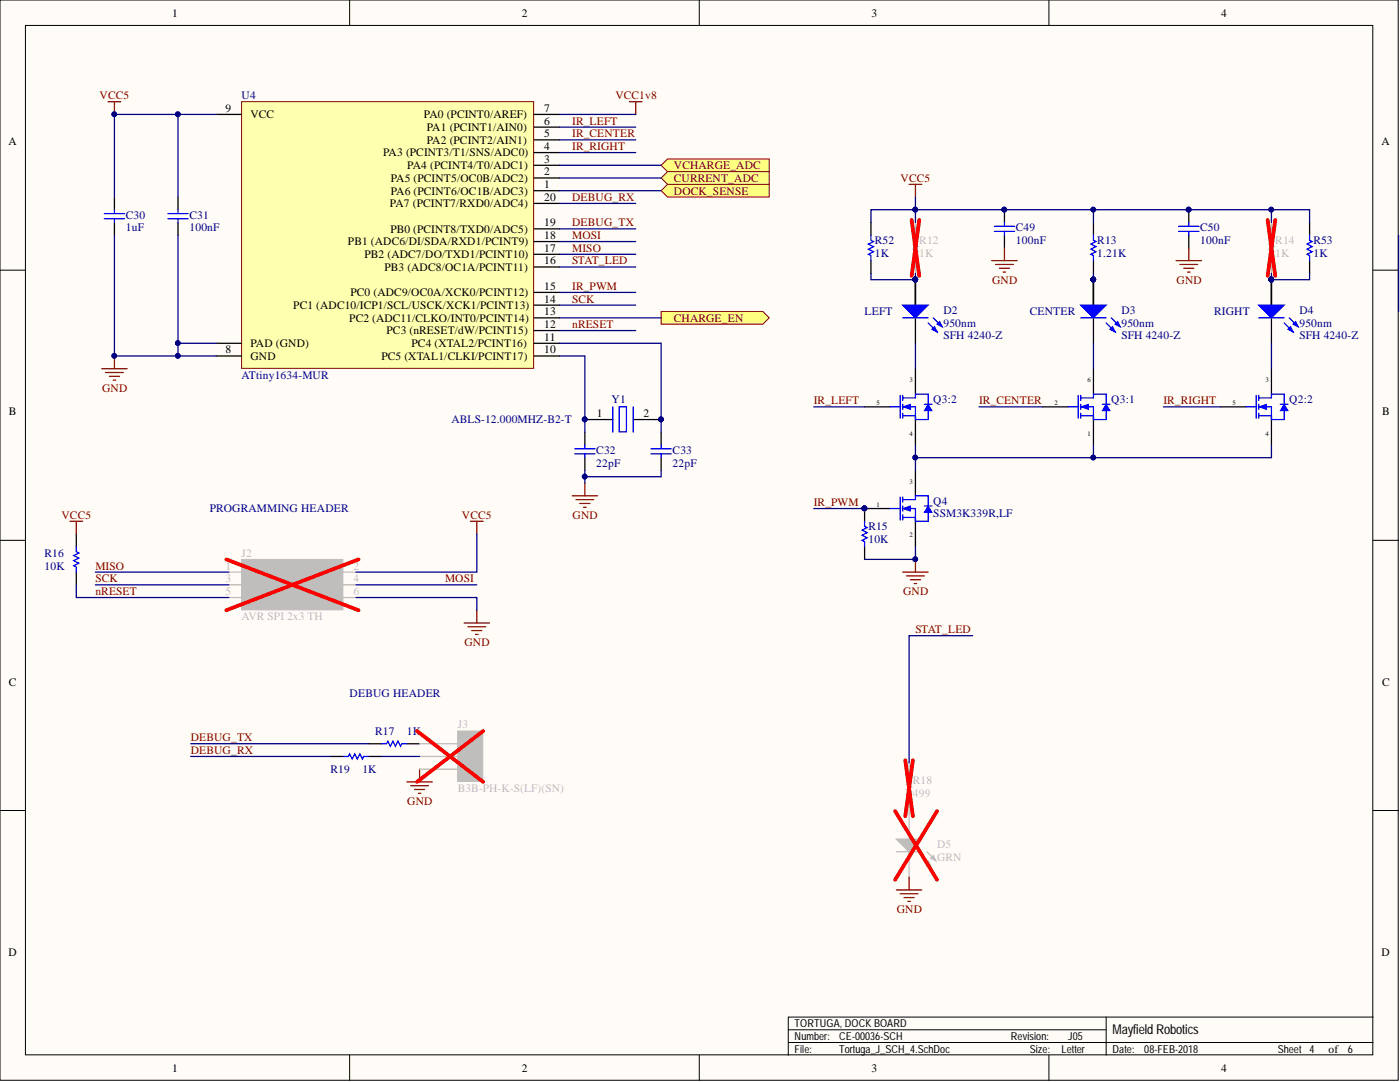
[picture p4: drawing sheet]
<svg xmlns="http://www.w3.org/2000/svg" width="279mm" height="216mm" viewBox="0 0 279 216" stroke-linecap="round" stroke-linejoin="round" font-family="sans-serif">
<g fill="#fffcf8" stroke="#000" stroke-width=".2">
<path d="M0 0h279v215.6h-279z"/>
<path d="M5.1 5.1h268.9v205.4h-268.9z"/>
</g>
<g fill="none" stroke="#000" stroke-width=".2">
<path d="M69.8 0v5.1M139.6 0v5.1M209.3 0v5.1M0 53.9h5.1M274 53.9h5.1M0 107.8h5.1M274 107.8h5.1M0 161.7h5.1M274 161.7h5.1M69.8 210.6v5M139.6 210.6v5M157.3 208h116.7"/>
<path d="M157.3 205.5h63.5M209.3 210.6v5M220.8 202.9v7.7M274 202.9h-116.7v7.7"/>
</g>
<path d="M48.2 20.3h58.3v53.2h-58.3z" fill="#ffffb0" stroke="#800000" stroke-width=".2"/>
<g fill="none" stroke="#000" stroke-width=".25">
<path d="M22.8 39.3v2.6M35.5 39.3v2.6M43.1 22.8h5.1M106.6 38.1h5M106.6 35.5h5M106.6 33h5M106.6 30.4h5M106.6 27.9h5M106.6 25.4h5M106.6 22.8h5M22.8 44.4v2.5M35.5 44.4v2.5"/>
<path d="M106.6 58.3h5M106.6 53.3h5M106.6 50.7h5M106.6 48.2h5M106.6 45.7h5M106.6 40.6h5M43.1 71h5.1M43.1 68.5h5.1M106.6 71h5M106.6 68.5h5M106.6 66h5M106.6 63.4h5"/>
<path d="M106.6 60.9h5M182.7 73.6v5M172.5 81.2h5.1M182.7 83.7v5.1"/>
</g>
<g fill="none" stroke="#00f" stroke-width=".25">
<path d="M20.8 42.6h4.1M20.8 43.6h4.1M22.8 41.9v.7M22.8 43.6v.8M33.5 42.6h4.1M33.5 43.6h4.1M35.5 41.9v.7M35.5 43.6v.8M179.7 78.9v4.6M180.2 79.4h2.5M180.2 78.9v1M185.2 78.6v2.1"/>
<path d="M177.6 81.2h2.1M180.2 83h2.5M180.2 81.2h2.5v2.5M180.2 80.7v1M180.2 82.4v1.1"/>
</g>
<path d="M21.6 20.3h2.5M22.8 20.3v2.5M125.6 20.3h2.5M126.9 20.3v2.5M20.3 73.6h5.1M21.1 74.3h3.5M21.8 75.1h2.1M22.6 75.9h.5M22.8 71v2.6" fill="none" stroke="#800000" stroke-width=".25"/>
<g fill="#000080" stroke="#000080" stroke-width=".2">
<circle cx="22.8" cy="71" r=".47"/>
<circle cx="22.8" cy="22.8" r=".47"/>
</g>
<path d="M180.2 81.2l1.5-.5v1z" fill="#00f"/>
<path d="M180.2 81.2l1.5-.5v1z" fill="none" stroke="#00f" stroke-width=".2"/>
<path d="M185.2 78.6h-2.5v.8M182.7 83v.7M185.2 81.9v1.8" fill="none" stroke="#00f" stroke-width=".25"/>
<path d="M185.2 80.7l.8 1.2h-1.5z" fill="#00f"/>
<path d="M185.2 80.7l.8 1.2h-1.5z" fill="none" stroke="#00f" stroke-width=".2"/>
<path d="M215.2 78.9v4.6M215.7 79.4h2.5M215.7 78.9v1M220.8 78.6v2.1M182.7 83.7h2.5M184.5 80.7h1.5M213.1 81.2h2.1M215.7 83h2.5M215.7 81.2h2.5v2.5M215.7 80.7v1M215.7 82.4v1.1" fill="none" stroke="#00f" stroke-width=".25"/>
<path d="M218.2 73.6v5M208.1 81.2h5M218.2 83.7v5.1" fill="none" stroke="#000" stroke-width=".25"/>
<path d="M215.7 81.2l1.5-.5v1z" fill="#00f"/>
<path d="M215.7 81.2l1.5-.5v1z" fill="none" stroke="#00f" stroke-width=".2"/>
<path d="M220.8 78.6h-2.6v.8M218.2 83v.7M220.8 81.9v1.8" fill="none" stroke="#00f" stroke-width=".25"/>
<path d="M220.8 80.7l.7 1.2h-1.5z" fill="#00f"/>
<path d="M220.8 80.7l.7 1.2h-1.5z" fill="none" stroke="#00f" stroke-width=".2"/>
<path d="M250.7 78.9v4.6M251.2 79.4h2.5M251.2 78.9v1M256.3 78.6v2.1M218.2 83.7h2.6M220 80.7h1.5M248.7 81.2h2M251.2 83h2.5M251.2 81.2h2.5v2.5M251.2 80.7v1M251.2 82.4v1.1" fill="none" stroke="#00f" stroke-width=".25"/>
<path d="M253.7 73.6v5M243.6 81.2h5.1M253.7 83.7v5.1" fill="none" stroke="#000" stroke-width=".25"/>
<path d="M251.2 81.2l1.5-.5v1z" fill="#00f"/>
<path d="M251.2 81.2l1.5-.5v1z" fill="none" stroke="#00f" stroke-width=".2"/>
<path d="M256.3 78.6h-2.6v.8M253.7 83v.7M256.3 81.9v1.8" fill="none" stroke="#00f" stroke-width=".25"/>
<path d="M256.3 80.7l.7 1.2h-1.5z" fill="#00f"/>
<path d="M256.3 80.7l.7 1.2h-1.5z" fill="none" stroke="#00f" stroke-width=".2"/>
<g fill="none" stroke="#00f" stroke-width=".25">
<path d="M114.7 89.6h4.1M114.7 90.6h4.1M116.7 88.8v.8M116.7 90.6v.7M122.3 81.2v5.1M123.6 81.2h1.4v5h-1.4zM126.4 81.2v5.1M129.9 89.6h4.1M129.9 90.6h4.1M131.9 88.8v.8M131.9 90.6v.7M253.7 83.7h2.6"/>
<path d="M255.5 80.7h1.5M172.5 104v1l.6 .3-1.1 .5 1.1 .5-1.1 .5 1.1 .5-1.1 .5 .5 .3v1"/>
</g>
<path d="M114.2 98.9h5.1M114.9 99.7h3.6M116.7 96.4v2.5M115.7 100.5h2M116.5 101.2h.5M180.2 114.2h5M180.9 114.9h3.6M181.7 115.7h2M182.4 116.4h.5M182.7 111.6v2.6" fill="none" stroke="#800000" stroke-width=".25"/>
<g fill="#000080" stroke="#000080" stroke-width=".2">
<circle cx="182.7" cy="111.6" r=".47"/>
<circle cx="172.5" cy="101.4" r=".47"/>
<circle cx="131.9" cy="83.7" r=".47"/>
<circle cx="116.7" cy="83.7" r=".47"/>
</g>
<path d="M116.7 83.7h5.6M116.7 86.3v2.5M116.7 91.3v2.6M126.4 83.7h5.5M131.9 86.3v2.5M131.9 91.3v2.6M172.5 101.5v2.5M172.5 109.1v2.5" fill="none" stroke="#000" stroke-width=".25"/>
<g fill="#ffff80" stroke="#800000" stroke-width=".2">
<path d="M131.9 38.1l1.3-1.3h20.3v2.5h-20.3z" fill-rule="evenodd"/>
<path d="M131.9 33l1.3-1.3h20.3v2.5h-20.3z" fill-rule="evenodd"/>
<path d="M131.9 35.5l1.3-1.3h20.3v2.6h-20.3z" fill-rule="evenodd"/>
<path d="M131.9 62.2h20.3l1.3 1.2-1.3 1.3h-20.3z" fill-rule="evenodd"/>
</g>
<path d="M48.2 111.6h20.2v10.1h-20.2z" fill="#bfbebc" stroke="#bfbebc" stroke-width=".2"/>
<path d="M45.7 114.2h2.5M45.7 116.7h2.5M45.7 119.2h2.5M68.5 114.2h2.5M68.5 116.7h2.5M68.5 119.2h2.5" fill="none" stroke="#bfbebc" stroke-width=".25"/>
<path d="M45.2 111.6l26.4 10.2M71.6 111.6l-26.4 10.2" fill="none" stroke="#f00" stroke-width=".76"/>
<g fill="none" stroke="#800000" stroke-width=".25">
<path d="M14 104h2.5M15.2 104v2.5M93.9 104h2.5M95.2 104v2.5M92.6 124.3h5.1M93.4 125.1h3.5M94.1 125.8h2.1M94.9 126.6h.5M95.2 121.8v2.5M81.2 156h5.1M82 156.8h3.5M82.7 157.5h2.1"/>
<path d="M83.5 158.3h.5M83.7 153.5v2.5"/>
</g>
<path d="M182.7 55.8v5.1M182.7 63.4v5.1M15.2 106.5v2.6M15.2 114.2v2.5M66 150.9h2.5M73.6 148.4h2.5M73.6 150.9h2.5M81.2 148.4h2.5" fill="none" stroke="#000" stroke-width=".25"/>
<path d="M185.2 64.4l1.8 1.8M186.2 63.4l1.8 1.8M15.2 109.1v1l.5 .3-1 .5 1 .5-1 .5 1 .5-1 .5 .5 .2v1.1M68.5 150.9h1l.3-.5 .5 1 .5-1 .5 1 .5-1 .5 1 .3-.5h1M76.1 148.4h1l.3-.5 .5 1 .5-1 .5 1 .5-1 .5 1 .3-.5h1" fill="none" stroke="#00f" stroke-width=".25"/>
<circle cx="182.7" cy="55.8" r=".47" fill="#000080" stroke="#000080" stroke-width=".2"/>
<path d="M186 65.7l.5-.5 .5 1z" fill="#00f"/>
<path d="M186 65.7l.5-.5 .5 1z" fill="none" stroke="#00f" stroke-width=".25"/>
<path d="M187 64.7l.5-.5 .5 1z" fill="#00f"/>
<path d="M180.2 63.4h5M187 64.7l.5-.5 .5 1z" fill="none" stroke="#00f" stroke-width=".25"/>
<path d="M182.7 55.8v5.1" fill="none" stroke="#000" stroke-width=".25"/>
<circle cx="182.7" cy="55.8" r=".47" fill="#000080" stroke="#000080" stroke-width=".2"/>
<path d="M180.2 60.9h5l-2.5 2.5z" fill="#00f"/>
<path d="M180.2 60.9h5l-2.5 2.5zM220.8 64.4l1.7 1.8M221.8 63.4l1.7 1.8" fill="none" stroke="#00f" stroke-width=".25"/>
<g fill="#000080" stroke="#000080" stroke-width=".2">
<circle cx="182.7" cy="55.8" r=".47"/>
<circle cx="218.2" cy="55.8" r=".47"/>
</g>
<path d="M218.2 55.8v5.1M218.2 63.4v5.1" fill="none" stroke="#000" stroke-width=".25"/>
<path d="M221.5 65.7l.5-.5 .5 1z" fill="#00f"/>
<path d="M221.5 65.7l.5-.5 .5 1z" fill="none" stroke="#00f" stroke-width=".25"/>
<path d="M222.5 64.7l.5-.5 .5 1z" fill="#00f"/>
<path d="M215.7 63.4h5.1M222.5 64.7l.5-.5 .5 1z" fill="none" stroke="#00f" stroke-width=".25"/>
<path d="M218.2 55.8v5.1" fill="none" stroke="#000" stroke-width=".25"/>
<circle cx="218.2" cy="55.8" r=".47" fill="#000080" stroke="#000080" stroke-width=".2"/>
<path d="M215.7 60.9h5.1l-2.6 2.5z" fill="#00f"/>
<path d="M215.7 60.9h5.1l-2.6 2.5zM256.3 64.4l1.8 1.8M257.3 63.4l1.8 1.8" fill="none" stroke="#00f" stroke-width=".25"/>
<g fill="#000080" stroke="#000080" stroke-width=".2">
<circle cx="218.2" cy="55.8" r=".47"/>
<circle cx="253.7" cy="55.8" r=".47"/>
</g>
<path d="M253.7 55.8v5.1M253.7 63.4v5.1" fill="none" stroke="#000" stroke-width=".25"/>
<path d="M257 65.7l.6-.5 .5 1z" fill="#00f"/>
<path d="M257 65.7l.6-.5 .5 1z" fill="none" stroke="#00f" stroke-width=".25"/>
<path d="M258.1 64.7l.5-.5 .5 1z" fill="#00f"/>
<path d="M251.2 63.4h5.1M258.1 64.7l.5-.5 .5 1z" fill="none" stroke="#00f" stroke-width=".25"/>
<path d="M253.7 55.8v5.1" fill="none" stroke="#000" stroke-width=".25"/>
<circle cx="253.7" cy="55.8" r=".47" fill="#000080" stroke="#000080" stroke-width=".2"/>
<path d="M251.2 60.9h5.1l-2.6 2.5z" fill="#00f"/>
<path d="M251.2 60.9h5.1l-2.6 2.5z" fill="none" stroke="#00f" stroke-width=".25"/>
<circle cx="253.7" cy="55.8" r=".47" fill="#000080" stroke="#000080" stroke-width=".2"/>
<path d="M181.4 36.8h2.6M182.7 36.8v2.5" fill="none" stroke="#800000" stroke-width=".25"/>
<path d="M181.4 152.2v3.6l.5 .2-1 .5 1 .5-1 .5 1 .5-1 .6 .5 .2v8.6M181.4 170v5" fill="none" stroke="#bfbebc" stroke-width=".25"/>
<path d="M180.7 151.7l1.5 11.2M182.2 151.7l-1.5 11.2" fill="none" stroke="#f00" stroke-width=".76"/>
<path d="M178.9 167.4h5.1l-2.6 2.6z" fill="#bfbebc"/>
<path d="M178.9 167.4h5.1l-2.6 2.6zM184 171l1.7 1.8M185 170l1.8 1.7" fill="none" stroke="#bfbebc" stroke-width=".25"/>
<path d="M184.7 172.3l.5-.6 .5 1.1z" fill="#bfbebc"/>
<path d="M184.7 172.3l.5-.6 .5 1.1z" fill="none" stroke="#bfbebc" stroke-width=".25"/>
<path d="M185.7 171.2l.5-.5 .6 1z" fill="#bfbebc"/>
<path d="M178.9 170h5.1M185.7 171.2l.5-.5 .6 1z" fill="none" stroke="#bfbebc" stroke-width=".25"/>
<path d="M178.6 161.9l8.4 13.6M187 161.9l-8.4 13.6" fill="none" stroke="#f00" stroke-width=".76"/>
<path d="M178.9 177.6h5.1M179.7 178.3h3.5M180.4 179.1h2M181.2 179.9h.5M181.4 175v2.6" fill="none" stroke="#800000" stroke-width=".25"/>
<path d="M182.7 93.9v5M172.5 101.5h5.1M182.7 104v5.1" fill="none" stroke="#000" stroke-width=".25"/>
<circle cx="172.5" cy="101.4" r=".47" fill="#000080" stroke="#000080" stroke-width=".2"/>
<path d="M179.7 99.2v4.6M180.2 99.7h2.5M180.2 99.2v1M185.2 98.9v2.1M177.6 101.5h2.1M180.2 103.2h2.5M180.2 101.5h2.5v2.5M180.2 101v1M180.2 102.7v1.1" fill="none" stroke="#00f" stroke-width=".25"/>
<path d="M180.2 101.5l1.5-.5v1z" fill="#00f"/>
<path d="M180.2 101.5l1.5-.5v1z" fill="none" stroke="#00f" stroke-width=".2"/>
<path d="M185.2 98.9h-2.5v.8M182.7 103.2v.8M185.2 102.2v1.8" fill="none" stroke="#00f" stroke-width=".25"/>
<path d="M185.2 101l.8 1.2h-1.5z" fill="#00f"/>
<path d="M185.2 101l.8 1.2h-1.5z" fill="none" stroke="#00f" stroke-width=".2"/>
<g fill="none" stroke="#00f" stroke-width=".25">
<path d="M173.8 46.9v1l.5 .3-1 .5 1 .5-1 .5 1 .5-1 .5 .5 .3v1M198.4 45.2h4.1M198.4 46.2h4.1M200.5 44.4v.8M200.5 46.2v.7M218.2 46.9v1l.5 .3-1 .5 1 .5-1 .5 1 .5-1 .5 .5 .3v1M235.2 45.2h4.1M235.2 46.2h4.1M237.3 44.4v.8M237.3 46.2v.7M261.4 46.9v1l.5 .3-1.1 .5 1.1 .5-1.1 .5 1.1 .5-1.1 .5 .6 .3v1M182.7 104h2.5"/>
<path d="M184.5 101h1.5"/>
</g>
<g fill="#000080" stroke="#000080" stroke-width=".2">
<circle cx="172.5" cy="101.4" r=".47"/>
<circle cx="200.4" cy="41.8" r=".47"/>
<circle cx="237.2" cy="41.8" r=".47"/>
<circle cx="22.8" cy="71" r=".47"/>
<circle cx="35.5" cy="71" r=".47"/>
<circle cx="35.5" cy="68.5" r=".47"/>
<circle cx="35.5" cy="22.8" r=".47"/>
<circle cx="22.8" cy="22.8" r=".47"/>
<circle cx="182.7" cy="91.3" r=".47"/>
<circle cx="218.2" cy="91.3" r=".47"/>
<circle cx="116.7" cy="83.7" r=".47"/>
<circle cx="131.9" cy="83.7" r=".47"/>
<circle cx="116.7" cy="95.1" r=".47"/>
<circle cx="182.7" cy="41.8" r=".47"/>
<circle cx="218.2" cy="41.8" r=".47"/>
<circle cx="253.7" cy="41.8" r=".47"/>
<circle cx="182.7" cy="111.6" r=".47"/>
<circle cx="182.7" cy="55.8" r=".47"/>
<circle cx="218.2" cy="55.8" r=".47"/>
<circle cx="253.7" cy="55.8" r=".47"/>
</g>
<path d="M91.3 145.9h5v10h-5z" fill="#bfbebc" stroke="#bfbebc" stroke-width=".2"/>
<path d="M182.7 44.4v3.5l.5 .3-1 .5 1 .5-1 .5 1 .5-1 .5 .5 .3v3.5M253.7 44.4v3.5l.6 .3-1.1 .5 1.1 .5-1.1 .5 1.1 .5-1.1 .5 .5 .3v3.5M83.7 148.4h7.6M83.7 150.9h7.6M83.7 153.5h7.6" fill="none" stroke="#bfbebc" stroke-width=".25"/>
<path d="M181.9 43.9l1.6 11.2M183.5 43.9l-1.6 11.2M253 43.9l1.5 11.2M254.5 43.9l-1.5 11.2M83.2 145.9l13.2 10.1M96.4 145.9l-13.2 10.1" fill="none" stroke="#f00" stroke-width=".76"/>
<path d="M173.8 44.4v2.5M173.8 52v2.5M200.5 41.9v2.5M200.5 46.9v2.6M218.2 44.4v2.5M218.2 52v2.5M237.3 41.9v2.5M237.3 46.9v2.6M261.4 44.4v2.5M261.4 52v2.5" fill="none" stroke="#000" stroke-width=".25"/>
<path d="M197.9 52h5.1M198.7 52.8h3.5M199.4 53.5h2.1M200.2 54.3h.5M200.5 49.5v2.5M234.7 52h5.1M235.5 52.8h3.5M236.2 53.5h2.1M237 54.3h.5M237.3 49.5v2.5" fill="none" stroke="#800000" stroke-width=".25"/>
<g fill="none" stroke="#000080" stroke-width=".25">
<path d="M35.5 22.8h-12.7v16.5M43.1 22.8h-7.6v16.5M111.6 22.8h15.3M111.6 38.1h20.3M111.6 35.5h20.3M111.6 33h20.3M111.6 25.4h15.3M111.6 27.9h15.3M111.6 30.4h15.3M182.7 39.3v5.1M22.8 46.9v24.1h20.3M35.5 46.9v21.6"/>
<path d="M111.6 58.3h15.3M111.6 50.7h15.3M111.6 48.2h15.3M111.6 40.6h15.3M111.6 45.7h15.3M111.6 53.3h15.3M173.8 44.4v-2.5h79.9v2.5M173.8 54.5v1.3h8.9v-1.3M218.2 41.9v2.5M218.2 54.5v1.3M253.7 41.9h7.7v2.5M253.7 54.5v1.3h7.7v-1.3"/>
<path d="M279.1 46.9v15.3M43.1 68.5h-7.6v2.5M111.6 71h5.1v15.3M111.6 68.5h20.3v17.8M111.6 66h15.3M111.6 60.9h15.3M111.6 63.4h20.3M182.7 68.5v5.1M218.2 68.5v5.1M253.7 68.5v5.1M116.7 93.9v2.5M131.9 93.9v1.2h-15.2"/>
<path d="M162.4 81.2h10.1M182.7 88.8v5.1M195.4 81.2h12.7M218.2 88.8v2.5M232.2 81.2h11.4M253.7 88.8v2.5h-71M15.2 116.7v2.5h30.5M19 116.7h26.7M19 114.2h26.7M71 119.2h24.2v2.6M71 116.7h24.2M95.2 106.5v7.7h-24.2"/>
<path d="M162.4 101.5h10.1M182.7 109.1v2.5h-10.2M194.1 126.8h-12.7v25.4M38.1 150.9h27.9M38.1 148.4h35.5M76.1 150.9h7.6"/>
</g>
<text font-size="2.7" x="222" y="206.4">MayfieldRobotics</text>
<g font-size="2.3">
<text x="34.3" y="3.3">1</text>
<text x="104.1" y="3.3">2</text>
<text x="173.9" y="3.3">3</text>
<text x="243.7" y="3.3">4</text>
<text x="45" y="22.3">9</text>
<text x="50" y="23.6">VCC</text>
<text x="84.6" y="23.6">PA0 (PCINT0/AREF)</text>
<text x="108.6" y="22.3">7</text>
<text x="1.7" y="29">A</text>
<text x="85.2" y="28.7">PA2 (PCINT2/AIN1)</text>
<text x="85.2" y="26.1">PA1 (PCINT1/AIN0)</text>
<text x="108.6" y="29.9">4</text>
<text x="108.6" y="27.4">5</text>
<text x="108.6" y="24.9">6</text>
<text x="275.7" y="29">A</text>
<text x="76.5" y="31.2">PA3 (PCINT3/T1/SNS/ADC0)</text>
<text x="81.3" y="33.7">PA4 (PCINT4/T0/ADC1)</text>
<text x="108.6" y="35">2</text>
<text x="108.6" y="32.5">3</text>
<text x="77.8" y="41.4">PA7 (PCINT7/RXD0/ADC4)</text>
<text x="78" y="38.8">PA6 (PCINT6/OC1B/ADC3)</text>
<text x="78" y="36.3">PA5 (PCINT5/OC0B/ADC2)</text>
<text x="108.6" y="37.5">1</text>
<text x="108.6" y="40.1">20</text>
<text x="77.9" y="46.4">PB0 (PCINT8/TXD0/ADC5)</text>
<text x="108.6" y="47.7">18</text>
<text x="108.6" y="45.2">19</text>
<text x="69.4" y="49">PB1 (ADC6/DI/SDA/RXD1/PCINT9)</text>
<text x="72.7" y="51.5">PB2 (ADC7/DO/TXD1/PCINT10)</text>
<text x="108.6" y="52.8">16</text>
<text x="108.6" y="50.2">17</text>
<text x="69.9" y="59.1">PC0 (ADC9/OC0A/XCK0/PCINT12)</text>
<text x="76.7" y="54">PB3 (ADC8/OC1A/PCINT11)</text>
<text x="108.6" y="57.8">15</text>
<text x="58.5" y="61.6">PC1 (ADC10/ICP1/SCL/USCK/XCK1/PCINT13)</text>
<text x="69.7" y="64.2">PC2 (ADC11/CLKO/INT0/PCINT14)</text>
<text x="108.6" y="65.5">12</text>
<text x="108.6" y="62.9">13</text>
<text x="108.6" y="60.4">14</text>
<text x="45" y="70.5">8</text>
<text x="50" y="71.8">GND</text>
<text x="50" y="69.3">PAD (GND)</text>
<text x="76.1" y="71.8">PC5 (XTAL1/CLKI/PCINT17)</text>
<text x="77.1" y="66.7">PC3 (nRESET/dW/PCINT15)</text>
<text x="82.1" y="69.3">PC4 (XTAL2/PCINT16)</text>
<text x="108.6" y="70.5">10</text>
<text x="108.6" y="68">11</text>
<text x="1.8" y="82.9">B</text>
<text x="119.1" y="83.2">1</text>
<text x="128.4" y="83.2">2</text>
<text x="275.8" y="82.9">B</text>
<text x="1.8" y="136.8">C</text>
<text x="275.8" y="136.8">C</text>
<text x="1.7" y="190.7">D</text>
<text x="275.7" y="190.7">D</text>
<text x="34.3" y="213.9">1</text>
<text x="104.1" y="213.9">2</text>
<text x="173.9" y="213.9">3</text>
<text x="243.7" y="213.9">4</text>
<text x="265.2" y="210">of</text>
</g>
<g font-size="2.3" fill="#800000">
<text x="19.9" y="19.8">VCC5</text>
<text x="122.8" y="19.8">VCC1v8</text>
<text x="114.2" y="24.9">IR_LEFT</text>
<text x="114.2" y="27.4">IR_CENTER</text>
<text x="114.2" y="29.9">IR_RIGHT</text>
<text x="134.5" y="33.7">VCHARGE_ADC</text>
<text x="114.2" y="40.1">DEBUG_RX</text>
<text x="134.5" y="38.8">DOCK_SENSE</text>
<text x="134.5" y="36.3">CURRENT_ADC</text>
<text x="179.7" y="36.3">VCC5</text>
<text x="114.2" y="45.2">DEBUG_TX</text>
<text x="114.2" y="47.7">MOSI</text>
<text x="114.2" y="50.2">MISO</text>
<text x="114.2" y="52.8">STAT_LED</text>
<text x="114.2" y="57.8">IR_PWM</text>
<text x="198" y="56.6">GND</text>
<text x="234.8" y="56.6">GND</text>
<text x="114.2" y="65.5">nRESET</text>
<text x="114.2" y="60.4">SCK</text>
<text x="134.5" y="64.2">CHARGE_EN</text>
<text x="20.4" y="78.1">GND</text>
<text x="162.4" y="80.7">IR_LEFT</text>
<text x="195.4" y="80.7">IR_CENTER</text>
<text x="232.2" y="80.7">IR_RIGHT</text>
<text x="162.4" y="101">IR_PWM</text>
<text x="12.3" y="103.5">VCC5</text>
<text x="92.2" y="103.5">VCC5</text>
<text x="114.3" y="103.5">GND</text>
<text x="19" y="113.7">MISO</text>
<text x="19" y="118.7">nRESET</text>
<text x="19" y="116.2">SCK</text>
<text x="88.8" y="116.2">MOSI</text>
<text x="180.2" y="118.7">GND</text>
<text x="92.7" y="128.9">GND</text>
<text x="182.7" y="126.3">STAT_LED</text>
<text x="38.1" y="147.9">DEBUG_TX</text>
<text x="38.1" y="150.4">DEBUG_RX</text>
<text x="81.3" y="160.6">GND</text>
<text x="179" y="182.1">GND</text>
</g>
<g font-size="2.3" fill="#000080">
<text x="48.2" y="19.8">U4</text>
<text x="25.1" y="46.2">1uF</text>
<text x="25.1" y="43.6">C30</text>
<text x="37.8" y="46.2">100nF</text>
<text x="37.8" y="43.6">C31</text>
<text x="202.7" y="46.2">C49</text>
<text x="239.5" y="46.2">C50</text>
<text x="174.6" y="51.2">1K</text>
<text x="174.6" y="48.7">R52</text>
<text x="202.7" y="48.7">100nF</text>
<text x="219" y="51.2">1.21K</text>
<text x="219" y="48.7">R13</text>
<text x="239.5" y="48.7">100nF</text>
<text x="262.1" y="51.2">1K</text>
<text x="262.1" y="48.7">R53</text>
<text x="172.5" y="62.9">LEFT</text>
<text x="188.3" y="65.2">950nm</text>
<text x="188.3" y="62.7">D2</text>
<text x="205.5" y="62.9">CENTER</text>
<text x="223.8" y="65.2">950nm</text>
<text x="223.8" y="62.7">D3</text>
<text x="242.3" y="62.9">RIGHT</text>
<text x="259.3" y="65.2">950nm</text>
<text x="259.3" y="62.7">D4</text>
<text x="188.3" y="67.7">SFH 4240-Z</text>
<text x="223.8" y="67.7">SFH 4240-Z</text>
<text x="259.3" y="67.7">SFH 4240-Z</text>
<text x="48.2" y="75.6">ATtiny1634-MUR</text>
<text x="122.1" y="80.4">Y1</text>
<text x="186.2" y="80.4">Q3:2</text>
<text x="221.8" y="80.4">Q3:1</text>
<text x="257.3" y="80.4">Q2:2</text>
<text x="90.1" y="84.5">ABLS-12.000MHZ-B2-T</text>
<text x="119" y="93.1">22pF</text>
<text x="119" y="90.6">C32</text>
<text x="134.2" y="93.1">22pF</text>
<text x="134.2" y="90.6">C33</text>
<text x="186.2" y="100.7">Q4</text>
<text x="41.9" y="102.2">PROGRAMMING HEADER</text>
<text x="173.3" y="105.8">R15</text>
<text x="186.2" y="103.2">SSM3K339R,LF</text>
<text x="8.9" y="113.7">10K</text>
<text x="8.9" y="111.1">R16</text>
<text x="173.3" y="108.3">10K</text>
<text x="69.8" y="139">DEBUG HEADER</text>
<text x="74.9" y="146.6">R17</text>
<text x="81.2" y="146.6">1K</text>
<text x="66" y="154.2">R19</text>
<text x="72.3" y="154.2">1K</text>
</g>
<g font-size="2.3" fill="#bfbebc">
<text x="183.5" y="51.2">1K</text>
<text x="183.5" y="48.7">R12</text>
<text x="254.5" y="51.2">1K</text>
<text x="254.5" y="48.7">R14</text>
<text x="45" y="113.7">1</text>
<text x="48.2" y="111.1">J2</text>
<text x="70.5" y="113.7">2</text>
<text x="45" y="116.2">3</text>
<text x="45" y="118.7">5</text>
<text x="50" y="114.9">MISO</text>
<text x="50" y="117.5">SCK</text>
<text x="50" y="120">nRESET</text>
<text x="61" y="117.5">MOSI</text>
<text x="61.7" y="120">GND</text>
<text x="62" y="114.9">VTG</text>
<text x="70.5" y="116.2">4</text>
<text x="70.5" y="118.7">6</text>
<text x="48.2" y="123.8">AVR SPI 2x3 TH</text>
<text x="91.3" y="145.4">J3</text>
<text x="93.1" y="149.2">1</text>
<text x="93.1" y="154.2">3</text>
<text x="91.3" y="158">B3B-PH-K-S(LF)(SN)</text>
<text x="182.2" y="159.1">499</text>
<text x="182.2" y="156.5">R18</text>
<text x="187" y="169.2">D5</text>
<text x="187" y="171.7">GRN</text>
</g>
<g font-size="2.2">
<text x="158.6" y="205">TORTUGA, DOCK BOARD</text>
<text x="158.6" y="207.5">Number:</text>
<text x="167.5" y="207.5">CE-00036-SCH</text>
<text x="201.7" y="207.5">Revision:</text>
<text x="213.1" y="207.5">J05</text>
<text x="158.6" y="210">File:</text>
<text x="167.5" y="210">Tortuga_J_SCH_4.SchDoc</text>
<text x="205.5" y="210">Size:</text>
<text x="211.9" y="210">Letter</text>
<text x="222" y="210">Date:</text>
<text x="228.4" y="210">08-FEB-2018</text>
<text x="255" y="210">Sheet 4</text>
<text x="269" y="210">6</text>
</g>
<g font-size="1.4">
<text x="181.5" y="76.3">3</text>
<text x="217" y="76.3">6</text>
<text x="252.6" y="76.3">3</text>
<text x="174.9" y="80.8">5</text>
<text x="210.4" y="80.8">2</text>
<text x="246" y="80.8">5</text>
<text x="181.5" y="86.9">4</text>
<text x="217" y="86.9">1</text>
<text x="252.6" y="86.9">4</text>
<text x="174.9" y="101.1">1</text>
<text x="181.5" y="96.6">3</text>
<text x="181.5" y="107.2">2</text>
</g>
</svg>
